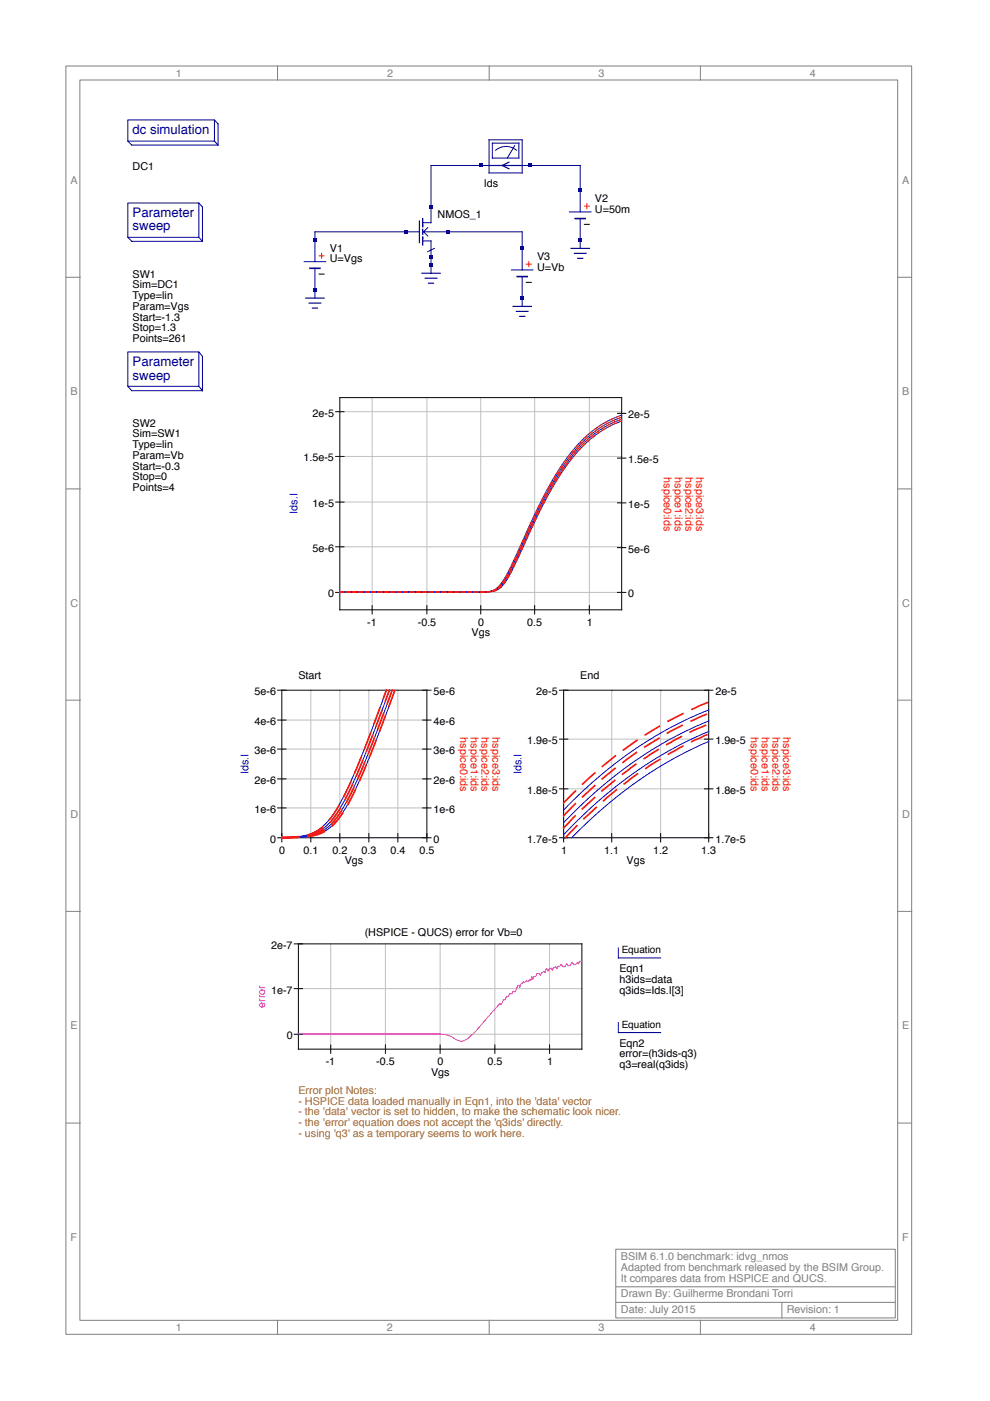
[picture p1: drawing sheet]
<svg xmlns="http://www.w3.org/2000/svg" width="210mm" height="297mm" viewBox="0 0 210 297" stroke-linecap="round" stroke-linejoin="round" font-family="sans-serif">
<g fill="none" stroke="#808080" stroke-width=".21">
<path d="M14 14h179.3v268.9h-179.3zM16.9 17h173.4v262.9h-173.4zM58.8 14v3M103.7 14v3M148.5 14v3M14.1 58.8h2.9M190.3 58.8h3M14.1 103.7h2.9M190.3 103.7h3M14.1 148.4h2.9M190.3 148.4h3M14.1 193.2h2.9"/>
<path d="M190.3 193.2h3M14.1 238.1h2.9M190.3 238.1h3M58.8 279.9v3M103.7 279.9v3M130.6 264.9h59.2v14.5h-59.2zM130.6 276.1h59.2M130.6 272.8h59.2M148.5 279.9v3M165.8 276.1v3.3"/>
</g>
<g fill="none" stroke="#000085" stroke-width=".21">
<path d="M27.1 25.4h18.4v4.5h-18.4zM27.1 29.9l.8 .9h18.3M45.5 29.9l.7 .9M45.5 25.4l.7 .9v4.5M103.7 35.1h-12.3v12.1h-1.8M103.7 29.6h7v7.1h-7zM104.4 30.3h5.6v3.2h-5.6zM109.1 30.9l-1.5 2.6M109.5 31.8a3.4 3.4 0 0 0-4.4 0M110.7 35.1h12.3v9.8M27.1 43h15.1v7.3h-15.1zM27.1 50.3l.8 .9h15"/>
<path d="M42.2 50.3l.7 .9M42.2 43l.7 .9v7.3M64.5 55.5h4.6M66.8 56.9v6.3M88.9 49.1h-22.1v6.4M89.6 51.1h1.8v6.8M89.6 49.1h21.1v8.1M90.7 48.3l-.9 .8 .9 .9M92.1 52.7l-1.4 .7M108.4 57.2h4.6M110.7 58.6v6.4M120.7 44.9h4.6"/>
<path d="M123 46.3v6.4M27.1 74.6h15.1v7.3h-15.1zM42.2 74.6l.7 1v7.2M27.1 81.9l.8 .9h15M42.2 81.9l.7 .9M131.1 201v2.1h9M131.1 216.8v2.1h9"/>
</g>
<path d="M65.7 56.9h2.1M109.7 58.6h2.1M122 46.3h2.1" fill="none" stroke="#000085" stroke-width=".34"/>
<path d="M67.7 54.2h1M68.2 53.7v1.1M111.6 56h1.1M112.1 55.5v1M123.9 43.7h1.1M124.4 43.2v1" fill="none" stroke="#fc1d00" stroke-width=".21"/>
<path d="M67.7 58.1h1M111.6 59.9h1.1M123.9 47.6h1.1" fill="none" stroke="#000" stroke-width=".21"/>
<g fill="none" stroke="#000085" stroke-width=".25">
<path d="M103.7 35.1h7M107.9 34.4l-1.4 .7 1.4 .7M88.9 46.9v4.5M89.5 57.9h3.8M89.6 46.3v1.8M89.6 48.6v1.1M89.6 50.2v1.8M90.2 59h2.4M121.1 52.7h3.9M121.8 53.7h2.5M122.5 54.8h1M64.8 63.2h3.9"/>
<path d="M65.6 64.3h2.4M66.3 65.3h1M90.9 60h1M108.8 65h3.9M109.5 66h2.4M110.2 67.1h1"/>
</g>
<g fill="#000085">
<path d="M122.7 40h.7v.7h-.7z"/>
<path d="M122.7 50.6h.7v.7h-.7z"/>
<path d="M91 55.8h.7v.7h-.7z"/>
<path d="M112.1 34.7h.7v.7h-.7z"/>
<path d="M101.6 34.7h.7v.7h-.7z"/>
<path d="M66.4 50.6h.7v.7h-.7z"/>
<path d="M66.4 61.1h.7v.7h-.7z"/>
<path d="M110.4 52.3h.7v.7h-.7z"/>
<path d="M110.4 62.9h.7v.7h-.7z"/>
<path d="M91 43.5h.7v.7h-.7z"/>
<path d="M85.8 48.8h.7v.7h-.7z"/>
<path d="M91 54.1h.7v.7h-.7z"/>
<path d="M94.5 48.8h.8v.7h-.8z"/>
</g>
<g fill="none" stroke="#c0c0c0" stroke-width=".21">
<path d="M72.1 87.3h59.7M72.1 96.8h59.7M78.9 84.3v45M90.5 84.3v45M101.9 84.3v45M113.4 84.3v45M125 84.3v45M72.1 106.4h59.7M72.1 115.9h59.7M72.1 125.6h59.7M59.8 152.7h30.7M59.8 158.8h30.7"/>
<path d="M65.9 146.3v31.3M72.1 146.3v31.3M78.2 146.3v31.3M84.4 146.3v31.3M119.5 156.7h30.8M129.7 146.3v31.3M140.1 146.3v31.3M59.8 165.1h30.7M59.8 171.3h30.7M119.5 167.3h30.8M63.3 209.6h60.1M63.3 219.3h60.1"/>
<path d="M70.1 200.1v22.3M81.7 200.1v22.3M93.3 200.1v22.3M104.9 200.1v22.3M116.5 200.1v22.3"/>
</g>
<g fill="none" stroke="#000" stroke-width=".21">
<path d="M71.2 96.8h1.7M71.2 87.3h1.7M72.1 84.3h59.7v45h-59.7zM130.9 97.1h1.8M130.9 87.6h1.8M71.2 115.9h1.7M71.2 106.4h1.7M130.9 116.1h1.8M130.9 106.6h1.8M71.2 125.6h1.7M78.9 128.4v1.8M90.5 128.4v1.8"/>
<path d="M101.9 128.4v1.8M113.4 128.4v1.8M125 128.4v1.8M130.9 125.6h1.8M58.9 146.3h32.5M58.9 158.8h1.7M58.9 152.7h1.7M59.8 146.3v32.2M89.6 158.8h1.8M89.6 152.7h1.8M90.5 146.3v32.2M118.6 156.7h1.8"/>
<path d="M118.6 146.3h32.5M119.5 146.3v32.2M149.4 156.7h1.7M150.3 146.3v32.2M58.9 177.6h32.5M58.9 171.3h1.7M58.9 165.1h1.7M65.9 176.7v1.8M72.1 176.7v1.8M78.2 176.7v1.8M84.4 176.7v1.8M89.6 171.3h1.8"/>
<path d="M89.6 165.1h1.8M118.6 177.6h32.5M118.6 167.3h1.8M129.7 176.7v1.8M140.1 176.7v1.8M149.4 167.3h1.7M62.4 219.3h1.7M62.4 209.6h1.7M62.4 200.1h61v22.3h-60.1v-22.3M70.1 221.6v1.7M81.7 221.6v1.7M93.3 221.6v1.7"/>
<path d="M104.9 221.6v1.7M116.5 221.6v1.7"/>
</g>
<path d="M123.4 203.8l-.5-.1-.2 .7-.3-.4-.4 .5-.5-.1-.2-.4-.5 .7-.2 .1-.5-.5-.4 .7-.5-.2-.2-.4-.5 .5-.2-.1-.2 .7-.3-.6-.2 .2h-.2l-.3 .6-.2-.5-.2 .2-.3-.1-.2 .7-.2-.6-.3 .1-.2 .8-.2-.4-.2 .3h-.3l-.2 .7-.2-.5-.3 .1-.2-.2-.5 .8-.2-.1-.2 .7-.3-.7-.2 1-.2-.3-.3 .3-.2 .1-.2-.3-.2 .4-.3 .1-.2-.2-.5 .5-.2 .8-.2-.5-.3 .1-.4 1.2-.3 .1-.2-.2-.2 .5-.3 .2-.2-.2-.2 .5-.2 .2-.3-.1-.2 .5-.2 .3h-.3l-.4 1-.3-.2-.2 .2-3.2 3.6a16.9 16.9 0 0 1-4.2 4 3.3 3.3 0 0 1-2.8-.8 15.6 15.6 0 0 0-5.7-.6h-26.6" fill="none" stroke="#fa0cff" stroke-width=".21"/>
<path d="M131.8 89.3l-3 1.3-2.7 1.8-2.6 2.2-2.5 2.9-2.3 3.3-2.5 4.3-2.5 4.9-3 6.5a34.5 34.5 0 0 1-4.4 7.9 5.7 5.7 0 0 1-4.4 1.1h-29.8M131.8 88.9l-3 1.3-2.7 1.8-2.8 2.4-2.5 3-2.3 3.3-2.5 4.3-2.3 4.5-3.3 7a33.5 33.5 0 0 1-4.3 7.9 5.8 5.8 0 0 1-4.4 1.1h-29.6M131.8 88.5l-3 1.3-2.7 1.7-2.8 2.4-2.5 3-2.3 3.2-2.5 4.4-2.6 5-3.2 7a32.8 32.8 0 0 1-4.4 8 5.8 5.8 0 0 1-4.3 1h-29.4M131.8 88l-3 1.3-3 1.9-2.7 2.5-2.6 2.9-2.3 3.4-2.5 4.3-2.5 5.1-3.2 7.1a32.5 32.5 0 0 1-4.4 7.9 5.8 5.8 0 0 1-4.4 1.1h-29.1M81.9 146.3a235.1 235.1 0 0 1-9.2 22.9 17.1 17.1 0 0 1-5.6 7 15.7 15.7 0 0 1-7.3 1.4l1.8-.1a10.8 10.8 0 0 0 8-2.8 37.1 37.1 0 0 0 6.1-10.7l3.1-7.6 3.8-10.1M83.2 146.3a247.5 247.5 0 0 1-9.3 22.9 17.2 17.2 0 0 1-5.5 7 16.3 16.3 0 0 1-8 1.4h-.6l3-.1a10.6 10.6 0 0 0 8-2.8 38.7 38.7 0 0 0 6.2-10.9l3-7.6 3.8-9.9M150.3 157.2a89.2 89.2 0 0 0-29.1 20.4M150.3 155.1a89.2 89.2 0 0 0-30.8 21.9M150.3 152.9a87.8 87.8 0 0 0-30.8 21.5M150.3 150.5a86.3 86.3 0 0 0-30.8 21.2" fill="none" stroke="#00f" stroke-width=".21"/>
<path d="M59.8 177.6h3a10.7 10.7 0 0 0 8-2.8 37.9 37.9 0 0 0 6.2-10.9l2.4-6.1 4.3-11.5M59.8 177.6h2.4a10.8 10.8 0 0 0 8-2.8 36.8 36.8 0 0 0 6.2-10.8l3-7.7 3.7-10M59.8 177.6h1.8a10.9 10.9 0 0 0 8-2.8 36.2 36.2 0 0 0 6.1-10.7l3.1-7.7 3.7-10.1M59.8 177.6l1.2-.1a10.9 10.9 0 0 0 8-2.7 36.2 36.2 0 0 0 6.1-10.7l3.1-7.7 3.7-10.1M119.5 175.5a94.2 94.2 0 0 1 27.7-20.7l3.1-1.4M119.5 172.9a89.9 89.9 0 0 1 26.7-19.9l4.1-1.8M119.5 170.2a87.7 87.7 0 0 1 30.8-21.4M119.9 177.6a93.1 93.1 0 0 1 27.3-20.6l3.1-1.4" fill="none" stroke="#fc1d00" stroke-width=".35" stroke-dasharray="3.5 2.1"/>
<path d="M72.1 125.5h29.6a7.2 7.2 0 0 0 4.4-.8 25.5 25.5 0 0 0 4.3-7.7l3.3-6.9 2.7-5.4 2.5-4.3 2.1-2.9 2.3-2.6 2.5-2.3 2.8-1.9 3.2-1.4M72.1 125.5h29.4a7.3 7.3 0 0 0 4.3-.8 24.8 24.8 0 0 0 4.4-7.6l3.5-7.5 2.5-5 2.7-4.7 2.1-2.8 2.3-2.7 2.5-2.3 2.8-1.8 3.2-1.4M72.1 125.5h29.1a7.3 7.3 0 0 0 4.4-.8 24.3 24.3 0 0 0 4.4-7.6l3.4-7.6 2.6-5 2.7-4.7 2.3-3.2 2.1-2.4 2.5-2.3 3-2 3.2-1.4M72.1 125.5h28.9a7.3 7.3 0 0 0 4.4-.8 24.2 24.2 0 0 0 4.3-7.6l3.7-8.1 2.6-5.1 2.2-3.9 2.6-3.7 2.5-2.9 2.5-2.2 2.8-1.8 3.2-1.4" fill="none" stroke="#fc1d00" stroke-width=".21" stroke-dasharray=".8 .6"/>
<g font-size="2.8" fill="#000085">
<text x="28.1" y="28.4">dc simulation</text>
<text x="28.1" y="46">Parameter</text>
<text x="28.1" y="48.8">sweep</text>
<text x="28.1" y="77.7">Parameter</text>
<text x="28.1" y="80.5">sweep</text>
</g>
<g font-size="2.3" fill="#808080">
<text x="37.3" y="16.3">1</text>
<text x="82.1" y="16.3">2</text>
<text x="126.9" y="16.3">3</text>
<text x="171.7" y="16.3">4</text>
<text x="14.9" y="39">A</text>
<text x="191.3" y="39">A</text>
<text x="14.9" y="83.8">B</text>
<text x="191.3" y="83.7">B</text>
<text x="14.9" y="128.6">C</text>
<text x="191.3" y="128.6">C</text>
<text x="14.9" y="173.4">D</text>
<text x="191.3" y="173.4">D</text>
<text x="14.9" y="218.2">E</text>
<text x="191.3" y="218.2">E</text>
<text x="14.9" y="263">F</text>
<text x="191.3" y="263.1">F</text>
<text x="131.7" y="267.2">BSIM 6.1.0 benchmark: idvg_nmos</text>
<text x="131.7" y="269.5">Adapted from benchmark released by the BSIM Group.</text>
<text x="131.7" y="275.1">Drawn By: Guilherme Brondani Torri</text>
<text x="131.7" y="271.8">It compares data from HSPICE and QUCS.</text>
<text x="131.7" y="278.4">Date: July 2015</text>
<text x="166.8" y="278.4">Revision: 1</text>
<text x="37.3" y="282.2">1</text>
<text x="82" y="282.2">2</text>
<text x="126.9" y="282.2">3</text>
<text x="171.7" y="282.2">4</text>
</g>
<g font-size="2.3">
<text x="28.1" y="36">DC1</text>
<text x="102.6" y="39.6">Ids</text>
<text x="92.8" y="46.3">NMOS_1</text>
<text x="126.2" y="42.9">V2</text>
<text x="126.2" y="45.1">U=50m</text>
<text x="69.9" y="53.3">V1</text>
<text x="28.1" y="58.9">SW1</text>
<text x="69.9" y="55.6">U=Vgs</text>
<text x="113.9" y="55.1">V3</text>
<text x="113.9" y="57.4">U=Vb</text>
<text x="28.1" y="61.1">Sim=DC1</text>
<text x="28.1" y="63.4">Type=lin</text>
<text x="28.1" y="65.7">Param=Vgs</text>
<text x="28.1" y="68">Start=-1.3</text>
<text x="28.1" y="70.3">Stop=1.3</text>
<text x="28.1" y="72.6">Points=261</text>
<text x="66.3" y="88.3">2e-5</text>
<text x="133.2" y="88.7">2e-5</text>
<text x="28.1" y="90.4">SW2</text>
<text x="28.1" y="92.7">Sim=SW1</text>
<text x="28.1" y="95">Type=lin</text>
<text x="28.1" y="97.3">Param=Vb</text>
<text x="28.1" y="99.6">Start=-0.3</text>
<text x="28.1" y="101.9">Stop=0</text>
<text x="64.3" y="97.8">1.5e-5</text>
<text x="133.2" y="98.2">1.5e-5</text>
<text x="28.1" y="104.1">Points=4</text>
<text x="66.3" y="107.5">1e-5</text>
<text x="133.2" y="107.7">1e-5</text>
<text x="66.3" y="117">5e-6</text>
<text x="133.2" y="117.2">5e-6</text>
<text x="69.6" y="126.7">0</text>
<text x="133.2" y="126.7">0</text>
<text x="77.9" y="132.6">-1</text>
<text x="88.6" y="132.6">-0.5</text>
<text x="100" y="134.9">Vgs</text>
<text x="101.4" y="132.6">0</text>
<text x="111.8" y="132.6">0.5</text>
<text x="124.4" y="132.6">1</text>
<text x="54" y="147.4">5e-6</text>
<text x="63.3" y="144.1">Start</text>
<text x="91.9" y="147.4">5e-6</text>
<text x="113.7" y="147.4">2e-5</text>
<text x="123" y="144.1">End</text>
<text x="151.7" y="147.4">2e-5</text>
<text x="54" y="153.7">4e-6</text>
<text x="91.9" y="153.7">4e-6</text>
<text x="54" y="159.9">3e-6</text>
<text x="91.9" y="159.9">3e-6</text>
<text x="111.8" y="157.8">1.9e-5</text>
<text x="151.7" y="157.8">1.9e-5</text>
<text x="54" y="166.2">2e-6</text>
<text x="91.9" y="166.2">2e-6</text>
<text x="54" y="172.4">1e-6</text>
<text x="91.9" y="172.4">1e-6</text>
<text x="111.8" y="168.3">1.8e-5</text>
<text x="151.7" y="168.3">1.8e-5</text>
<text x="57.3" y="178.7">0</text>
<text x="91.9" y="178.7">0</text>
<text x="111.8" y="178.7">1.7e-5</text>
<text x="151.7" y="178.7">1.7e-5</text>
<text x="59.2" y="181">0</text>
<text x="64.3" y="181">0.1</text>
<text x="70.5" y="181">0.2</text>
<text x="73.1" y="183.2">Vgs</text>
<text x="76.6" y="181">0.3</text>
<text x="82.8" y="181">0.4</text>
<text x="88.9" y="181">0.5</text>
<text x="119" y="181">1</text>
<text x="128.1" y="181">1.1</text>
<text x="132.9" y="183.2">Vgs</text>
<text x="138.5" y="181">1.2</text>
<text x="148.7" y="181">1.3</text>
<text x="57.5" y="201.2">2e-7</text>
<text x="77.3" y="198.5">(HSPICE - QUCS) error for Vb=0</text>
<text x="131.3" y="206.1">Eqn1</text>
<text x="131.3" y="208.4">h3ids=data</text>
<text x="57.5" y="210.7">1e-7</text>
<text x="131.3" y="210.7">q3ids=Ids.I[3]</text>
<text x="60.8" y="220.3">0</text>
<text x="131.3" y="221.9">Eqn2</text>
<text x="69.1" y="225.8">-1</text>
<text x="79.8" y="225.8">-0.5</text>
<text x="92.8" y="225.8">0</text>
<text x="103.3" y="225.8">0.5</text>
<text x="116" y="225.8">1</text>
<text x="131.3" y="224.2">error=(h3ids-q3)</text>
<text x="131.3" y="226.5">q3=real(q3ids)</text>
<text x="91.4" y="228.1">Vgs</text>
</g>
<g font-size="2.3" fill="#fc1d00">
<text x="140.8" y="101.2" transform="rotate(90 140.8 101.2)">hspice0:ids</text>
<text x="143.1" y="101.2" transform="rotate(90 143.1 101.2)">hspice1:ids</text>
<text x="145.3" y="101.2" transform="rotate(90 145.3 101.2)">hspice2:ids</text>
<text x="147.6" y="101.2" transform="rotate(90 147.6 101.2)">hspice3:ids</text>
<text x="97.5" y="156.4" transform="rotate(90 97.5 156.4)">hspice0:ids</text>
<text x="99.8" y="156.4" transform="rotate(90 99.8 156.4)">hspice1:ids</text>
<text x="102.1" y="156.4" transform="rotate(90 102.1 156.4)">hspice2:ids</text>
<text x="104.4" y="156.4" transform="rotate(90 104.4 156.4)">hspice3:ids</text>
<text x="159.2" y="156.4" transform="rotate(90 159.2 156.4)">hspice0:ids</text>
<text x="161.5" y="156.4" transform="rotate(90 161.5 156.4)">hspice1:ids</text>
<text x="163.8" y="156.4" transform="rotate(90 163.8 156.4)">hspice2:ids</text>
<text x="166.1" y="156.4" transform="rotate(90 166.1 156.4)">hspice3:ids</text>
</g>
<g font-size="2.3" fill="#00f">
<text x="63.1" y="108.9" transform="rotate(-90 63.1 108.9)">Ids.I</text>
<text x="52.7" y="164.1" transform="rotate(-90 52.7 164.1)">Ids.I</text>
<text x="110.5" y="164.1" transform="rotate(-90 110.5 164.1)">Ids.I</text>
</g>
<text font-size="2.3" fill="#fa0cff" x="56.2" y="213.7" transform="rotate(-90 56.2 213.7)">error</text>
<g font-size="2.3" fill="#98672a">
<text x="63.3" y="231.9">Error plot Notes:</text>
<text x="63.3" y="234.2">- HSPICE data loaded manually in Eqn1, into the 'data' vector</text>
<text x="63.3" y="236.5">- the 'data' vector is set to hidden, to make the schematic look nicer.</text>
<text x="63.3" y="238.8">- the 'error' equation does not accept the 'q3ids' directly.</text>
<text x="63.3" y="241.1">- using 'q3' as a temporary seems to work here.</text>
</g>
<g font-size="2.1">
<text x="131.8" y="202.1">Equation</text>
<text x="131.8" y="217.9">Equation</text>
</g>
</svg>
